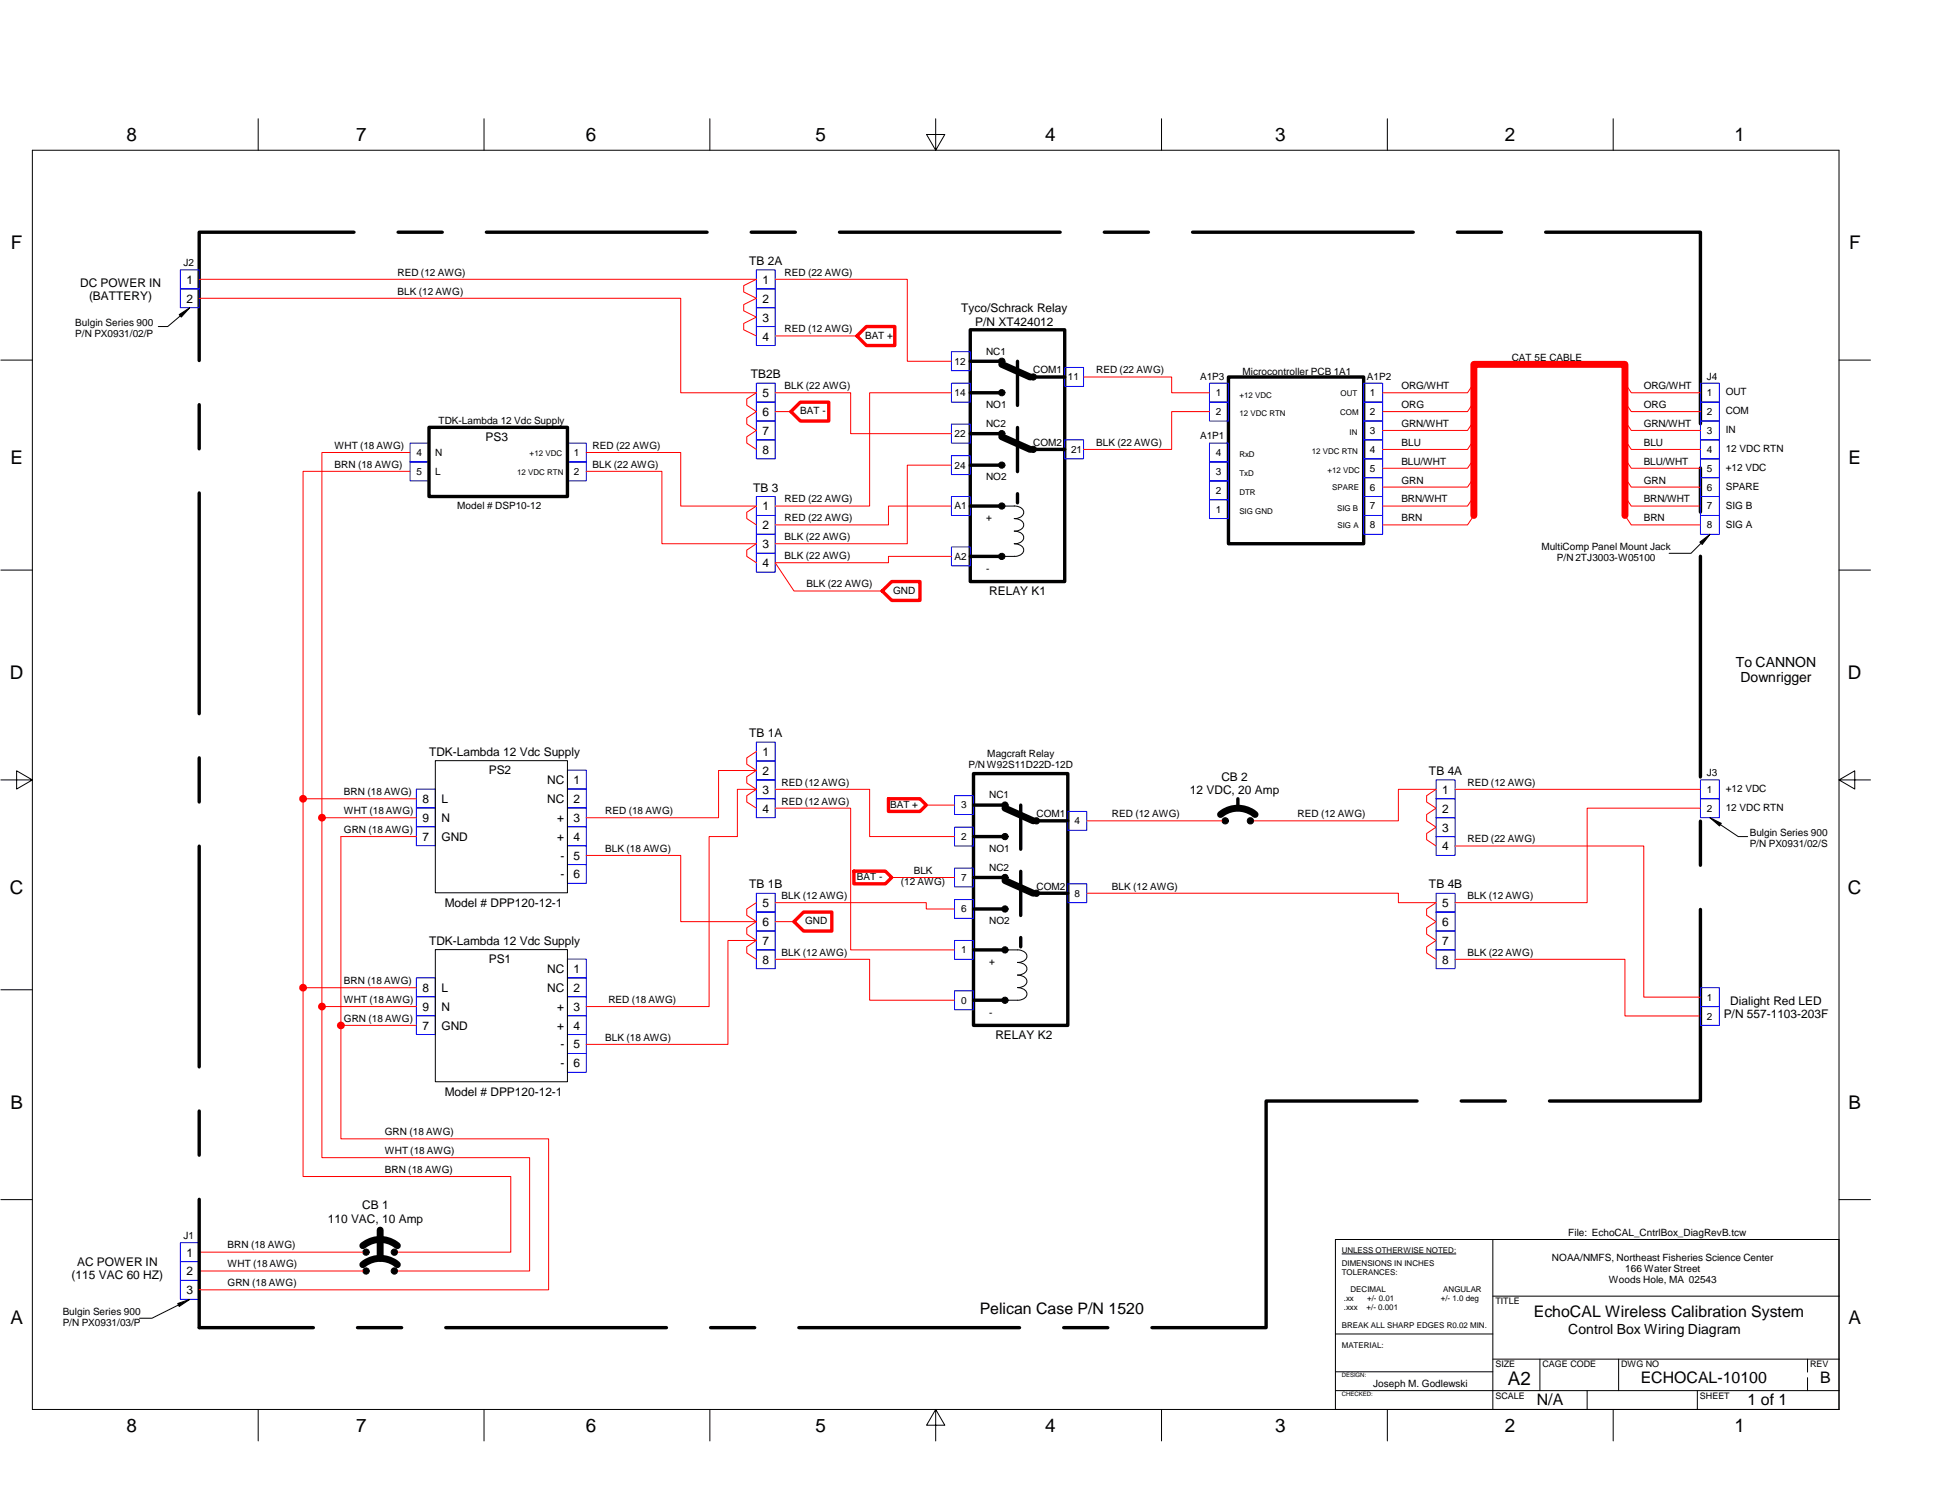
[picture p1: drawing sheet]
<svg xmlns="http://www.w3.org/2000/svg" width="279mm" height="216mm" viewBox="0 0 279 216" stroke-linecap="round" stroke-linejoin="round" font-family="sans-serif">
<g fill="none" stroke="#000" stroke-width=".14">
<path d="M37.1 17.1v4.5M69.6 17.1v4.5M102.1 17.1v4.5M134.6 17.1v4.5l1.3-2.3h-2.6l1.3 2.3M167.1 17.1v4.5M199.6 17.1v4.5M232.1 17.1v4.5M4.7 21.6h259.9v181.1h-259.9zM.1 51.8h4.6M264.6 51.8h4.5M144.6 72.8h1.3M145.9 72.8a1.4 1.4 0 0 1 1.4 .7v.4a1.35 1.35 0 0 1-1.4 .7 1.38 1.38 0 0 1 1.4 .7v.4a1.32 1.32 0 0 1-1.4 .7 1.4 1.4 0 0 1 1.4 .7v.4a1.32 1.32 0 0 1-1.4 .7 1.39 1.39 0 0 1 1.4 .7 1.04 1.04 0 0 1-1.4 1.1"/>
<path d="M.1 82h4.6M144.6 80h1.3M264.6 82h4.5M.1 112.2h4.6l-2.3-1.3v2.6l2.3-1.3M62.6 109.4h19v19h-19zM264.6 112.2l2.2-1.3v2.6l-2.2-1.3h4.5M62.6 136.6h19v19h-19zM145 136.6a3.2 3.2 0 0 1 2.5 .5l.2 .3v.3a1.35 1.35 0 0 1-1.3 .7 1.42 1.42 0 0 1 1.3 .8v.3a1.35 1.35 0 0 1-1.3 .8 1.4 1.4 0 0 1 1.3 .7v.3a1.33 1.33 0 0 1-1.3 .7 1.42 1.42 0 0 1 1.3 .8v.3a1.35 1.35 0 0 1-1.3 .8h-1.4M.1 142.4h4.6M.1 172.6h4.6M56.5 179.8l.2-.2 .3 .1 .1 .2a.45 .45 0 0 1-.3 .7 .45 .45 0 0 1-.5-.6zM214.8 178.3v24.4"/>
<path d="M264.6 178.3h-72.5v24.4h72.5M264.6 172.6h4.5M56.4 182.5a.45 .45 0 0 1 .6-.1 .45 .45 0 0 1 .1 .6l-.1 .2-.3 .1-.2-.1-.2-.3zM192.1 191.9h22.7M192.1 197.3h22.7M193 180.4h16.5M214.8 195.5h49.8M214.8 186.4h49.8M221.6 195.5v4.5M232.9 195.5v4.5M260.1 195.5v1.9M260.1 198.2v1.8"/>
<path d="M37.1 202.7v4.6M69.6 202.7v4.6M102.1 202.7v4.6M134.6 202.7l1.3 2.3h-2.6l1.3-2.3v4.6M167.1 202.7v4.6M192.1 200h72.5M199.6 202.7v4.6M228.3 200v2.7M232.1 202.7v4.6M244.2 200v2.7"/>
<circle cx="144.1" cy="52" r=".45"/>
<circle cx="144.1" cy="56.5" r=".45"/>
<circle cx="148.7" cy="54.2" r=".45"/>
<circle cx="144.1" cy="62.4" r=".46"/>
<circle cx="144.1" cy="72.8" r=".46"/>
<circle cx="144.1" cy="66.9" r=".45"/>
<circle cx="148.7" cy="64.6" r=".45"/>
<circle cx="144.1" cy="80" r=".46"/>
<circle cx="144.6" cy="115.8" r=".45"/>
<circle cx="149.1" cy="118.1" r=".45"/>
<circle cx="176.3" cy="118.1" r=".46"/>
<circle cx="179.9" cy="118.1" r=".46"/>
<circle cx="144.6" cy="126.2" r=".45"/>
<circle cx="144.6" cy="136.6" r=".45"/>
<circle cx="144.6" cy="120.3" r=".45"/>
<circle cx="144.6" cy="130.7" r=".45"/>
<circle cx="149.1" cy="128.5" r=".45"/>
<circle cx="144.6" cy="143.9" r=".45"/>
<circle cx="52.7" cy="180.1" r=".45"/>
<circle cx="52.7" cy="182.8" r=".45"/>
</g>
<g fill="#000">
<path d="M56.5 179.8l.2-.2 .3 .1 .1 .2a.45 .45 0 0 1-.3 .7 .45 .45 0 0 1-.5-.6z" fill-rule="evenodd"/>
<path d="M56.4 182.5a.45 .45 0 0 1 .6-.1 .45 .45 0 0 1 .1 .6l-.1 .2-.3 .1-.2-.1-.2-.3z" fill-rule="evenodd"/>
<circle cx="144.1" cy="52" r=".45"/>
<circle cx="144.1" cy="56.5" r=".45"/>
<circle cx="148.7" cy="54.2" r=".45"/>
<circle cx="144.1" cy="62.4" r=".46"/>
<circle cx="144.1" cy="72.8" r=".46"/>
<circle cx="144.1" cy="66.9" r=".45"/>
<circle cx="148.7" cy="64.6" r=".45"/>
<circle cx="144.1" cy="80" r=".46"/>
<circle cx="144.6" cy="115.8" r=".45"/>
<circle cx="149.1" cy="118.1" r=".45"/>
<circle cx="176.3" cy="118.1" r=".46"/>
<circle cx="179.9" cy="118.1" r=".46"/>
<circle cx="144.6" cy="126.2" r=".45"/>
<circle cx="144.6" cy="120.3" r=".45"/>
<circle cx="144.6" cy="136.6" r=".45"/>
<circle cx="144.6" cy="130.7" r=".45"/>
<circle cx="149.1" cy="128.5" r=".45"/>
<circle cx="144.6" cy="143.9" r=".45"/>
<circle cx="52.7" cy="180.1" r=".45"/>
<circle cx="52.7" cy="182.8" r=".45"/>
</g>
<path d="M144.1 52.4l4.1 1.8M144.1 62.8l4.1 1.8M144.6 116.2l4.1 1.9M175.6 117.2a3.9 3.9 0 0 1 5 0M144.6 126.7l4.1 1.8M52.2 179.2a3.9 3.9 0 0 1 5 0M54.7 176.9v4.1M52.2 181.9a3.9 3.9 0 0 1 5 0" fill="none" stroke="#000" stroke-width=".99"/>
<g fill="none" stroke="#000" stroke-width=".49">
<path d="M139.6 52h4.1M139.6 56.5h4.1M139.6 47.4h13.6v36.3h-13.6zM146.4 52v6.3M149.1 54.2h4.1M176.7 54.2h19.5v24h-19.5zM61.7 61.5h19.9v9.9h-19.9zM139.6 62.4h4.1M139.6 66.9h4.1M139.6 72.8h4.1M146.4 61.5v6.3M146.4 71v1.3"/>
<path d="M149.1 64.6h4.1M139.6 80h4.1M140.1 111.3h13.5v36.2h-13.5zM140.1 115.8h4M146.9 115.8v6.4M149.6 118.1h4M178.1 114.9v1.3M140.1 120.3h4M140.1 126.2h4M140.1 130.7h4M140.1 136.6h4M146.9 125.3v6.4"/>
<path d="M146.9 134.9v1.3M149.6 128.5h4M140.1 143.9h4"/>
</g>
<g fill="none" stroke="#00f" stroke-width=".14">
<path d="M136.9 50.6h2.7v2.7h-2.7zM136.9 55.1h2.7v2.7h-2.7zM153.2 52.9h2.7v2.7h-2.7zM174 55.1h2.7v2.7h-2.7zM174 57.8h2.7v2.8h-2.7zM196.2 55.1h2.7v2.7h-2.7zM196.2 57.8h2.7v2.8h-2.7zM59 63.7h2.7v2.7h-2.7zM59 66.4h2.7v2.8h-2.7zM81.6 63.7h2.7v2.7h-2.7zM81.6 66.4h2.7v2.8h-2.7zM136.9 61h2.7v2.7h-2.7z"/>
<path d="M136.9 65.5h2.7v2.8h-2.7zM136.9 71.4h2.7v2.7h-2.7zM136.9 78.7h2.7v2.7h-2.7zM153.2 63.3h2.7v2.7h-2.7zM174 63.7h2.7v2.7h-2.7zM174 66.4h2.7v2.8h-2.7zM174 69.2h2.7v2.7h-2.7zM174 71.9h2.7v2.7h-2.7zM196.2 60.6h2.7v2.7h-2.7zM196.2 63.3h2.7v2.7h-2.7zM196.2 66h2.7v2.7h-2.7zM196.2 68.7h2.7v2.7h-2.7z"/>
<path d="M196.2 71.4h2.7v2.7h-2.7zM59.9 113.5h2.7v2.7h-2.7zM59.9 116.2h2.7v2.7h-2.7zM59.9 118.9h2.7v2.7h-2.7zM81.6 110.8h2.7v2.7h-2.7zM81.6 113.5h2.7v2.7h-2.7zM81.6 116.2h2.7v2.7h-2.7zM81.6 118.9h2.7v2.7h-2.7zM137.3 114.4h2.8v2.8h-2.8zM137.3 119h2.8v2.7h-2.8zM153.6 116.7h2.8v2.7h-2.8zM81.6 121.6h2.7v2.8h-2.7z"/>
<path d="M81.6 124.4h2.7v2.7h-2.7zM81.6 137.9h2.7v2.8h-2.7zM137.3 124.9h2.8v2.7h-2.8zM137.3 129.4h2.8v2.7h-2.8zM137.3 135.3h2.8v2.7h-2.8zM153.6 127.1h2.8v2.7h-2.8zM59.9 140.7h2.7v2.7h-2.7zM59.9 143.4h2.7v2.7h-2.7zM59.9 146.1h2.7v2.7h-2.7zM81.6 140.7h2.7v2.7h-2.7zM81.6 143.4h2.7v2.7h-2.7zM81.6 146.1h2.7v2.7h-2.7z"/>
<path d="M81.6 148.8h2.7v2.7h-2.7zM81.6 151.5h2.7v2.7h-2.7zM137.3 142.5h2.8v2.7h-2.8zM26 178.8h2.7v2.7h-2.7zM26 181.5h2.7v2.7h-2.7zM26 184.2h2.7v2.7h-2.7z"/>
</g>
<path d="M59 67.8h-15.4v101.4h29.9v10.9h-16.3M59 65.1h-12.7v101.4h29.9v16.3h-19M43.6 114.9h16.3M46.3 117.6h13.6M49 120.3h10.9M43.6 142.1h16.3M46.3 144.8h13.6M49 147.5h10.9M28.7 180.1h23.5M28.7 182.8h23.5" fill="none" stroke="#f00" stroke-width=".14"/>
<circle cx="43.6" cy="114.9" r=".45" fill="#f00"/>
<circle cx="43.6" cy="114.9" r=".45" fill="none" stroke="#f00" stroke-width=".21"/>
<path d="M43.6 114.6h.1" fill="none" stroke="#f00" stroke-width=".14"/>
<path d="M46 117.3a.46 .46 0 0 1 .6 0 .46 .46 0 0 1 .1 .5l-.2 .2-.2 .1-.3-.1-.1-.3z" fill-rule="evenodd" fill="#f00"/>
<path d="M46 117.3a.46 .46 0 0 1 .6 0 .46 .46 0 0 1 .1 .5l-.2 .2-.2 .1-.3-.1-.1-.3z" fill="none" stroke="#f00" stroke-width=".21"/>
<path d="M46.3 117.3h.1" fill="none" stroke="#f00" stroke-width=".14"/>
<circle cx="43.6" cy="142.1" r=".45" fill="#f00"/>
<circle cx="43.6" cy="142.1" r=".45" fill="none" stroke="#f00" stroke-width=".21"/>
<path d="M43.6 141.7h.1" fill="none" stroke="#f00" stroke-width=".14"/>
<path d="M46 144.5a.45 .45 0 0 1 .6-.1 .45 .45 0 0 1 .1 .5l-.2 .3h-.2l-.3-.1-.1-.2z" fill-rule="evenodd" fill="#f00"/>
<path d="M46 144.5a.45 .45 0 0 1 .6-.1 .45 .45 0 0 1 .1 .5l-.2 .3h-.2l-.3-.1-.1-.2z" fill="none" stroke="#f00" stroke-width=".21"/>
<path d="M46.3 144.4h.1" fill="none" stroke="#f00" stroke-width=".14"/>
<circle cx="49" cy="147.5" r=".45" fill="#f00"/>
<circle cx="49" cy="147.5" r=".45" fill="none" stroke="#f00" stroke-width=".21"/>
<g fill="none" stroke="#f00" stroke-width=".14">
<path d="M28.7 42.9h69.2v13.6h10.9l-1.4 .9v.9l1.4 .9-1.4 .9v.9l1.4 .9-1.4 .9v.9l1.4 .9M28.7 40.2h80.1l-1.8 .9v.9l1.8 .9-1.8 .9v.9l1.8 .9-1.8 .9v.9l1.8 .9M111.5 40.2h19v11.8h6.4M111.5 56.5h10.9v5.9h14.5M111.5 59.2h2.3M111.5 48.3h11.8M136.9 56.5h-11.8v16.3h-13.6M155.9 54.2h12.7v2.3h5.4M174 59.2h-5.4v5.4h-12.7M212 57.8l-.9 1.4h-12.2M212 55.1l-.9 1.4h-12.2M233.8 57.8l.9 1.4h9.9"/>
<path d="M233.8 55.1l.9 1.4h9.9M84.3 65.1h13.6v7.7h10.9l-1.4 .9v.9l1.4 .9M84.3 67.8h10.9v10.4h13.6l-1.4 .9v.9l1.4 .9M136.9 72.8h-9.1v2.7h-16.3M136.9 66.9h-6.4v11.3h-19M212 74.1l-.9 1.4h-12.2M212 71.4l-.9 1.4h-12.2M212 68.7l-.9 1.4h-12.2M212 66l-.9 1.4h-12.2M212 63.3l-.9 1.3h-12.2M212 60.6l-.9 1.3h-12.2M233.8 74.1l.9 1.4h9.9"/>
<path d="M233.8 71.4l.9 1.4h9.9M233.8 68.7l.9 1.4h9.9M233.8 66l.9 1.4h9.9M233.8 63.3l.9 1.3h9.9M233.8 60.6l.9 1.3h9.9M136.9 80h-9.1v.9h-16.3l2.7 4.1h12.7M108.8 108.1l-1.4 .9v.9l1.4 .9-1.4 .9v.9l1.4 .9-1.4 .9v1l1.4 .8M108.8 110.8h-5.4v6.8h-19.1M108.8 113.5h-2.7v6.8h-4.1v24.5h-17.7M111.5 116.2h10.9v20.4h14.9M111.5 113.5h13.6v6.8h12.2M133.3 115.8h4"/>
<path d="M156.4 118.1h19.4M180.4 118.1h20.8v-4.6h5.4l-1.3 .9v1l1.3 .8-1.3 1v.9l1.3 .9-1.3 .9v.9l1.3 .9M209.3 113.5h35.3M244.6 116.2h-16.3v13.6h-19M49 120.3v43.5h29.9v21.7h-50.2M84.3 123h13.6v9.6h10.9M108.8 129.8l-1.4 .9v1l1.4 .9-1.4 .9v.9l1.4 .9-1.4 .9v.9l1.4 .9M108.8 135.3h-4.1v14.9h-20.4M111.5 138h13.6v5.9h12.2M111.5 129.8h21.8v.9h4M111.5 132.6h2.7M128.3 126.2h9"/>
<path d="M156.4 128.5h44.8v1.3h5.4l-1.3 .9v1l1.3 .9-1.3 .9v.9l1.3 .9-1.3 .9v.9l1.3 .9M209.3 121.7h27.2v21.7h8.1M209.3 138h24.5v8.1h10.8M49 147.2h.1"/>
</g>
<g fill="none" stroke="#00f" stroke-width=".14">
<path d="M26 38.8h2.7v2.8h-2.7zM108.8 38.8h2.7v2.8h-2.7zM26 41.6h2.7v2.7h-2.7zM108.8 41.6h2.7v2.7h-2.7zM108.8 44.3h2.7v2.7h-2.7zM108.8 47h2.7v2.7h-2.7zM108.8 55.1h2.7v2.7h-2.7zM108.8 57.8h2.7v2.8h-2.7zM244.6 55.1h2.8v2.7h-2.8zM244.6 57.8h2.8v2.8h-2.8zM108.8 60.6h2.7v2.7h-2.7zM108.8 63.3h2.7v2.7h-2.7z"/>
<path d="M108.8 71.4h2.7v2.7h-2.7zM108.8 74.1h2.7v2.8h-2.7zM108.8 76.9h2.7v2.7h-2.7zM108.8 79.6h2.7v2.7h-2.7zM196.2 74.1h2.7v2.8h-2.7zM244.6 60.6h2.8v2.7h-2.8zM244.6 63.3h2.8v2.7h-2.8zM244.6 66h2.8v2.7h-2.8zM244.6 68.7h2.8v2.7h-2.8zM244.6 71.4h2.8v2.7h-2.8zM244.6 74.1h2.8v2.8h-2.8zM108.8 106.7h2.7v2.8h-2.7z"/>
<path d="M108.8 109.5h2.7v2.7h-2.7zM108.8 112.2h2.7v2.7h-2.7zM108.8 114.9h2.7v2.7h-2.7zM206.6 112.2h2.7v2.7h-2.7zM206.6 114.9h2.7v2.7h-2.7zM206.6 117.6h2.7v2.7h-2.7zM244.6 112.2h2.8v2.7h-2.8zM244.6 114.9h2.8v2.7h-2.8zM108.8 128.5h2.7v2.7h-2.7zM108.8 131.2h2.7v2.7h-2.7zM108.8 133.9h2.7v2.7h-2.7zM108.8 136.6h2.7v2.7h-2.7z"/>
<path d="M206.6 120.3h2.7v2.7h-2.7zM206.6 128.5h2.7v2.7h-2.7zM206.6 131.2h2.7v2.7h-2.7zM206.6 133.9h2.7v2.7h-2.7zM206.6 136.6h2.7v2.7h-2.7zM244.6 142.1h2.8v2.7h-2.8zM244.6 144.8h2.8v2.7h-2.8z"/>
</g>
<g fill="none" stroke="#000" stroke-width=".49">
<path d="M50.9 33.4h-22.2v18.5M57.3 33.4h6.3M70 33.4h31.7M108.1 33.4h6.3M120.8 33.4h31.7M158.9 33.4h6.3M171.6 33.4h31.7M209.7 33.4h6.3M222.4 33.4h22.2v27.6M28.7 58.2v6.4M28.7 70.9v31.8M244.6 67.3v6.4"/>
<path d="M244.6 80v31.8M28.7 109v6.4M244.6 118.1v6.4M28.7 121.7v31.8M244.6 130.8v27.6h-21.7M28.7 159.8v6.4M203.9 158.4h-21.7v32.6h-16.5M210.2 158.4h6.4M28.7 172.5v18.5h16.4M51.4 191h6.4M64.1 191h31.8M102.2 191h6.4"/>
<path d="M114.9 191h31.8M153 191h6.4"/>
</g>
<path d="M113.8 59.2l1.3-1.4h4.1v2.8h-4.1zM123.3 48.3l1.4-1.3h4v2.7h-4zM126.9 85l1.4-1.3h4.1v2.7h-4.1zM127.8 114.9h4.6l.9 .9-.9 .9h-4.6zM114.2 132.6l1.4-1.4h4.1v2.7h-4.1zM122.9 125.3h4.5l.9 .9-.9 .9h-4.5z" fill="none" stroke="#f00" stroke-width=".49"/>
<path d="M212 74.1v-21.7h21.8v21.7" fill="none" stroke="#f00" stroke-width=".99"/>
<path d="M25.8 45.3l1.5-1-1.2 1.3zM25.9 45.4l-1.8 1.6h-1.3M244.6 78l1.4-1.1-1.1 1.4zM244.7 78.1l-1.4 1.5h-3.2M246 117.6l1.7 .8-.3 .4zM247.5 118.6l2.6 1.7h1.3M25.6 187.5l1.7-.6-1.5 1zM25.7 187.7l-3.8 1.9h-1.8" fill="none" stroke="#000" stroke-width=".14"/>
<g fill="#000">
<path d="M25.8 45.3l1.5-1-1.4 1.1 1.4-1.1-1.2 1.3z" fill-rule="evenodd"/>
<path d="M244.6 78l1.4-1.1-1.3 1.2 1.3-1.2-1.1 1.4z" fill-rule="evenodd"/>
<path d="M246 117.6l1.7 .8-.3 .4-1.4-1.2 1.5 1z" fill-rule="evenodd"/>
<path d="M25.6 187.5l1.7-.6-1.6 .8 1.6-.8-1.5 1z" fill-rule="evenodd"/>
</g>
<g font-size="2.7">
<text x="18.2" y="20.3">8</text>
<text x="51.2" y="20.3">7</text>
<text x="84.3" y="20.3">6</text>
<text x="117.3" y="20.3">5</text>
<text x="150.4" y="20.3">4</text>
<text x="183.4" y="20.3">3</text>
<text x="216.5" y="20.3">2</text>
<text x="249.6" y="20.3">1</text>
<text x="1.6" y="35.8">F</text>
<text x="266" y="35.8">F</text>
<text x="1.5" y="66.7">E</text>
<text x="265.9" y="66.7">E</text>
<text x="1.4" y="97.6">D</text>
<text x="265.9" y="97.6">D</text>
<text x="1.4" y="128.6">C</text>
<text x="265.9" y="128.6">C</text>
<text x="1.5" y="159.5">B</text>
<text x="265.9" y="159.5">B</text>
<text x="1.5" y="190.5">A</text>
<text x="265.9" y="190.5">A</text>
<text x="217" y="199.2">A2</text>
<text x="18.2" y="206">8</text>
<text x="51.2" y="206">7</text>
<text x="84.3" y="206">6</text>
<text x="117.3" y="206">5</text>
<text x="150.4" y="206">4</text>
<text x="183.4" y="206">3</text>
<text x="216.5" y="206">2</text>
<text x="249.6" y="206">1</text>
</g>
<g font-size="2.3">
<text x="140.9" y="189">Pelican Case P/N 1520</text>
<text x="220.7" y="189.4">EchoCAL Wireless Calibration System</text>
<text x="221.1" y="202.1">N/A</text>
<text x="236.1" y="198.9">ECHOCAL-10100</text>
<text x="251.4" y="202.1">1 of 1</text>
<text x="261.8" y="198.9">B</text>
</g>
<g font-size="2">
<text x="249.7" y="95.9">To CANNON</text>
<text x="250.4" y="98.1">Downrigger</text>
<text x="225.6" y="191.9">Control Box Wiring Diagram</text>
</g>
<g font-size="1.7">
<text x="11.5" y="41.3">DC POWER IN</text>
<text x="26.8" y="40.8">1</text>
<text x="107.8" y="38.1">TB 2A</text>
<text x="109.7" y="40.8">1</text>
<text x="12.8" y="43.2">(BATTERY)</text>
<text x="26.8" y="43.5">2</text>
<text x="109.7" y="43.5">2</text>
<text x="109.7" y="46.2">3</text>
<text x="138.3" y="44.9">Tyco/Schrack Relay</text>
<text x="140.3" y="46.8">P/N XT424012</text>
<text x="109.7" y="49">4</text>
<text x="108" y="54.4">TB2B</text>
<text x="109.7" y="57.1">5</text>
<text x="109.7" y="59.8">6</text>
<text x="69.9" y="63.5">PS3</text>
<text x="109.7" y="62.5">7</text>
<text x="109.7" y="65.3">8</text>
<text x="108.4" y="70.7">TB 3</text>
<text x="109.7" y="73.4">1</text>
<text x="109.7" y="76.1">2</text>
<text x="109.7" y="78.9">3</text>
<text x="109.7" y="81.6">4</text>
<text x="142.3" y="85.6">RELAY K1</text>
<text x="107.8" y="106">TB 1A</text>
<text x="61.7" y="108.7">TDK-Lambda 12 Vdc Supply</text>
<text x="70.3" y="111.4">PS2</text>
<text x="78.7" y="112.8">NC</text>
<text x="82.5" y="112.8">1</text>
<text x="109.7" y="108.8">1</text>
<text x="109.7" y="111.5">2</text>
<text x="175.7" y="112.4">CB 2</text>
<text x="205.6" y="111.5">TB 4A</text>
<text x="60.8" y="115.5">8</text>
<text x="60.8" y="118.2">9</text>
<text x="63.5" y="115.5">L</text>
<text x="63.5" y="118.2">N</text>
<text x="78.7" y="115.5">NC</text>
<text x="80.2" y="118.2">+</text>
<text x="82.5" y="115.5">2</text>
<text x="82.5" y="118.2">3</text>
<text x="109.7" y="114.2">3</text>
<text x="109.7" y="116.9">4</text>
<text x="171.2" y="114.3">12 VDC, 20 Amp</text>
<text x="207.5" y="114.2">1</text>
<text x="207.5" y="116.9">2</text>
<text x="207.5" y="119.6">3</text>
<text x="60.8" y="120.9">7</text>
<text x="63.5" y="120.9">GND</text>
<text x="80.2" y="120.9">+</text>
<text x="80.6" y="123.6">-</text>
<text x="82.5" y="120.9">4</text>
<text x="82.5" y="123.6">5</text>
<text x="207.5" y="122.3">4</text>
<text x="64" y="130.4">Model # DPP120-12-1</text>
<text x="80.6" y="126.3">-</text>
<text x="82.5" y="126.3">6</text>
<text x="107.8" y="127.8">TB 1B</text>
<text x="109.7" y="130.5">5</text>
<text x="205.6" y="127.8">TB 4B</text>
<text x="207.5" y="130.5">5</text>
<text x="61.7" y="135.9">TDK-Lambda 12 Vdc Supply</text>
<text x="109.7" y="133.2">6</text>
<text x="109.7" y="135.9">7</text>
<text x="207.5" y="133.2">6</text>
<text x="207.5" y="135.9">7</text>
<text x="60.8" y="142.6">8</text>
<text x="63.5" y="142.6">L</text>
<text x="70.3" y="138.6">PS1</text>
<text x="78.7" y="139.9">NC</text>
<text x="78.7" y="142.6">NC</text>
<text x="82.5" y="139.9">1</text>
<text x="82.5" y="142.6">2</text>
<text x="109.7" y="138.6">8</text>
<text x="207.5" y="138.6">8</text>
<text x="60.8" y="145.4">9</text>
<text x="60.8" y="148.1">7</text>
<text x="63.5" y="145.4">N</text>
<text x="63.5" y="148.1">GND</text>
<text x="80.2" y="145.4">+</text>
<text x="80.2" y="148.1">+</text>
<text x="82.5" y="145.4">3</text>
<text x="82.5" y="148.1">4</text>
<text x="143.2" y="149.5">RELAY K2</text>
<text x="248" y="146.4">P/N 557-1103-203F</text>
<text x="248.9" y="144.5">Dialight Red LED</text>
<text x="80.6" y="150.8">-</text>
<text x="80.6" y="153.5">-</text>
<text x="82.5" y="150.8">5</text>
<text x="82.5" y="153.5">6</text>
<text x="64" y="157.6">Model # DPP120-12-1</text>
<text x="52.1" y="173.9">CB 1</text>
<text x="47.2" y="175.9">110 VAC, 10 Amp</text>
<text x="10.3" y="184">(115 VAC 60 HZ)</text>
<text x="11.1" y="182.1">AC POWER IN</text>
<text x="26.8" y="180.7">1</text>
<text x="26.8" y="183.5">2</text>
<text x="26.8" y="186.2">3</text>
</g>
<g font-size="1.4">
<text x="26.4" y="38.3">J2</text>
<text x="57.2" y="39.7">RED (12 AWG)</text>
<text x="112.9" y="39.7">RED (22 AWG)</text>
<text x="10.8" y="46.9">Bulgin Series 900</text>
<text x="57.2" y="42.4">BLK (12 AWG)</text>
<text x="112.9" y="47.8">RED (12 AWG)</text>
<text x="10.8" y="48.5">P/N PX0931/02/P</text>
<text x="124.5" y="48.7">BAT +</text>
<text x="137.3" y="52.5">12</text>
<text x="141.9" y="51">NC1</text>
<text x="148.7" y="53.7">COM1</text>
<text x="157.7" y="53.7">RED (22 AWG)</text>
<text x="178.8" y="53.9">Microcontroller PCB 1A1</text>
<text x="217.5" y="51.9">CAT 5E CABLE</text>
<text x="112.9" y="56">BLK (22 AWG)</text>
<text x="115.1" y="59.6">BAT -</text>
<text x="137.3" y="57">14</text>
<text x="141.9" y="58.7">NO1</text>
<text x="153.6" y="54.7">11</text>
<text x="172.7" y="54.6">A1P3</text>
<text x="174.9" y="57">1</text>
<text x="174.9" y="59.7">2</text>
<text x="196.7" y="54.6">A1P2</text>
<text x="197.1" y="59.7">2</text>
<text x="197.1" y="57">1</text>
<text x="201.6" y="56">ORG/WHT</text>
<text x="201.6" y="58.7">ORG</text>
<text x="236.5" y="56">ORG/WHT</text>
<text x="236.5" y="58.7">ORG</text>
<text x="245.6" y="54.6">J4</text>
<text x="245.6" y="57">1</text>
<text x="245.6" y="59.7">2</text>
<text x="248.3" y="56.9">OUT</text>
<text x="248.3" y="59.6">COM</text>
<text x="48.1" y="64.6">WHT (18 AWG)</text>
<text x="59.9" y="65.6">4</text>
<text x="62.6" y="65.6">N</text>
<text x="63.1" y="60.9">TDK-Lambda 12 Vdc Supply</text>
<text x="82.6" y="65.6">1</text>
<text x="85.3" y="64.6">RED (22 AWG)</text>
<text x="137.3" y="62.9">22</text>
<text x="141.9" y="61.4">NC2</text>
<text x="148.7" y="64.1">COM2</text>
<text x="154.1" y="65.1">21</text>
<text x="157.7" y="64.1">BLK (22 AWG)</text>
<text x="172.7" y="63.2">A1P1</text>
<text x="174.9" y="65.6">4</text>
<text x="197.1" y="62.4">3</text>
<text x="197.1" y="65.1">4</text>
<text x="201.6" y="61.4">GRN/WHT</text>
<text x="201.6" y="64.1">BLU</text>
<text x="236.5" y="61.4">GRN/WHT</text>
<text x="236.5" y="64.1">BLU</text>
<text x="245.6" y="62.4">3</text>
<text x="245.6" y="65.1">4</text>
<text x="248.3" y="62.3">IN</text>
<text x="248.3" y="65">12 VDC RTN</text>
<text x="48.1" y="67.3">BRN (18 AWG)</text>
<text x="59.9" y="68.3">5</text>
<text x="62.6" y="68.3">L</text>
<text x="82.5" y="68.3">2</text>
<text x="85.3" y="67.3">BLK (22 AWG)</text>
<text x="137.3" y="67.4">24</text>
<text x="141.9" y="69.1">NO2</text>
<text x="174.9" y="68.3">3</text>
<text x="174.9" y="71">2</text>
<text x="197.1" y="67.8">5</text>
<text x="197.1" y="70.6">6</text>
<text x="201.6" y="66.8">BLU/WHT</text>
<text x="201.6" y="69.6">GRN</text>
<text x="236.5" y="66.8">BLU/WHT</text>
<text x="236.5" y="69.6">GRN</text>
<text x="245.6" y="67.8">5</text>
<text x="245.6" y="70.6">6</text>
<text x="248.3" y="67.7">+12 VDC</text>
<text x="248.3" y="70.5">SPARE</text>
<text x="65.8" y="73.2">Model # DSP10-12</text>
<text x="112.9" y="72.3">RED (22 AWG)</text>
<text x="112.9" y="75">RED (22 AWG)</text>
<text x="112.9" y="77.7">BLK (22 AWG)</text>
<text x="137.3" y="73.3">A1</text>
<text x="141.9" y="75">+</text>
<text x="174.9" y="73.7">1</text>
<text x="197.1" y="73.3">7</text>
<text x="197.1" y="76">8</text>
<text x="201.6" y="72.3">BRN/WHT</text>
<text x="201.6" y="75">BRN</text>
<text x="236.5" y="72.3">BRN/WHT</text>
<text x="236.5" y="75">BRN</text>
<text x="245.6" y="73.3">7</text>
<text x="245.6" y="76">8</text>
<text x="248.3" y="73.2">SIG B</text>
<text x="248.3" y="75.9">SIG A</text>
<text x="112.9" y="80.4">BLK (22 AWG)</text>
<text x="137.3" y="80.5">A2</text>
<text x="141.9" y="82.2">-</text>
<text x="221.8" y="79.1">MultiComp Panel Mount Jack</text>
<text x="224" y="80.6">P/N 2TJ3003-W05100</text>
<text x="116.1" y="84.5">BLK (22 AWG)</text>
<text x="128.5" y="85.4">GND</text>
<text x="112.4" y="113">RED (12 AWG)</text>
<text x="139.3" y="110.5">P/N W92S11D22D-12D</text>
<text x="142" y="108.9">Magcraft Relay</text>
<text x="211.1" y="113">RED (12 AWG)</text>
<text x="245.6" y="111.7">J3</text>
<text x="248.3" y="113.9">+12 VDC</text>
<text x="49.5" y="114.4">BRN (18 AWG)</text>
<text x="49.5" y="117.1">WHT (18 AWG)</text>
<text x="49.5" y="119.8">GRN (18 AWG)</text>
<text x="87.1" y="117.1">RED (18 AWG)</text>
<text x="112.4" y="115.7">RED (12 AWG)</text>
<text x="128.1" y="116.2">BAT +</text>
<text x="138.3" y="116.3">3</text>
<text x="142.3" y="114.8">NC1</text>
<text x="149.1" y="117.5">COM1</text>
<text x="154.6" y="118.6">4</text>
<text x="160" y="117.5">RED (12 AWG)</text>
<text x="186.7" y="117.5">RED (12 AWG)</text>
<text x="245.6" y="114">1</text>
<text x="245.6" y="116.8">2</text>
<text x="248.3" y="116.7">12 VDC RTN</text>
<text x="87.1" y="122.5">BLK (18 AWG)</text>
<text x="131.5" y="125.7">BLK</text>
<text x="138.3" y="120.8">2</text>
<text x="142.3" y="122.5">NO1</text>
<text x="142.3" y="125.2">NC2</text>
<text x="211.1" y="121.2">RED (22 AWG)</text>
<text x="251.7" y="120.3">Bulgin Series 900</text>
<text x="251.7" y="121.9">P/N PX0931/02/S</text>
<text x="112.4" y="129.3">BLK (12 AWG)</text>
<text x="123.3" y="126.6">BAT -</text>
<text x="129.6" y="127.3">(12 AWG)</text>
<text x="138.3" y="126.7">7</text>
<text x="138.3" y="131.2">6</text>
<text x="149.1" y="128">COM2</text>
<text x="154.6" y="129">8</text>
<text x="160" y="128">BLK (12 AWG)</text>
<text x="211.1" y="129.3">BLK (12 AWG)</text>
<text x="112.4" y="137.5">BLK (12 AWG)</text>
<text x="115.8" y="132.9">GND</text>
<text x="138.3" y="137.1">1</text>
<text x="142.3" y="132.9">NO2</text>
<text x="211.1" y="137.5">BLK (22 AWG)</text>
<text x="49.5" y="141.5">BRN (18 AWG)</text>
<text x="142.3" y="138.8">+</text>
<text x="245.6" y="143.9">1</text>
<text x="49.5" y="144.3">WHT (18 AWG)</text>
<text x="49.5" y="147">GRN (18 AWG)</text>
<text x="87.1" y="149.7">BLK (18 AWG)</text>
<text x="87.5" y="144.3">RED (18 AWG)</text>
<text x="138.3" y="144.4">0</text>
<text x="142.3" y="146.1">-</text>
<text x="245.6" y="146.6">2</text>
<text x="55.4" y="163.3">GRN (18 AWG)</text>
<text x="55.4" y="166">WHT (18 AWG)</text>
<text x="55.4" y="168.7">BRN (18 AWG)</text>
<text x="26.4" y="178.2">J1</text>
<text x="32.7" y="179.6">BRN (18 AWG)</text>
<text x="225.6" y="177.8">File: EchoCAL_CntrlBox_DiagRevB.tcw</text>
<text x="32.7" y="182.3">WHT (18 AWG)</text>
<text x="32.7" y="185">GRN (18 AWG)</text>
<text x="223.3" y="181.4">NOAA/NMFS, Northeast Fisheries Science Center</text>
<text x="231.5" y="184.6">Woods Hole, MA 02543</text>
<text x="233.8" y="183">166 Water Street</text>
<text x="9" y="189.1">Bulgin Series 900</text>
<text x="9" y="190.7">P/N PX0931/03/P</text>
<text x="197.6" y="199.5">Joseph M. Godlewski</text>
</g>
<g font-size="1.3">
<text x="215.1" y="187.6">TITLE</text>
<text x="215.1" y="196.7">SIZE</text>
<text x="221.9" y="196.7">CAGE CODE</text>
<text x="233.2" y="196.7">DWG NO</text>
<text x="260.4" y="196.7">REV</text>
<text x="215.1" y="201.2">SCALE</text>
<text x="244.6" y="201.2">SHEET</text>
</g>
<g font-size="1.1">
<text x="178.3" y="57.2">+12 VDC</text>
<text x="178.3" y="59.9">12 VDC RTN</text>
<text x="192.8" y="59.7">COM</text>
<text x="192.9" y="57">OUT</text>
<text x="76.2" y="65.6">+12 VDC</text>
<text x="178.3" y="65.8">RxD</text>
<text x="188.7" y="65.3">12 VDC RTN</text>
<text x="194.2" y="62.5">IN</text>
<text x="74.4" y="68.3">12 VDC RTN</text>
<text x="178.3" y="68.5">TxD</text>
<text x="178.3" y="71.2">DTR</text>
<text x="191" y="68.1">+12 VDC</text>
<text x="191.7" y="70.5">SPARE</text>
<text x="178.3" y="73.9">SIG GND</text>
<text x="192.4" y="73.5">SIG B</text>
<text x="192.4" y="76">SIG A</text>
<text x="193" y="180.2">UNLESS OTHERWISE NOTED:</text>
<text x="193" y="182.1">DIMENSIONS IN INCHES</text>
<text x="193" y="183.3">TOLERANCES:</text>
<text x="194.3" y="185.9">DECIMAL</text>
<text x="207.7" y="185.9">ANGULAR</text>
<text x="193" y="191">BREAK ALL SHARP EDGES R0.02 MIN.</text>
<text x="193.4" y="187.2">.xx</text>
<text x="193.4" y="188.4">.xxx</text>
<text x="196.6" y="188.4">+/- 0.001</text>
<text x="196.7" y="187.2">+/- 0.01</text>
<text x="207.3" y="187.2">+/- 1.0 deg</text>
<text x="193" y="193.8">MATERIAL:</text>
</g>
<g font-size=".9">
<text x="193" y="198.1">DESIGN:</text>
<text x="193" y="200.8">CHECKED:</text>
</g>
</svg>
